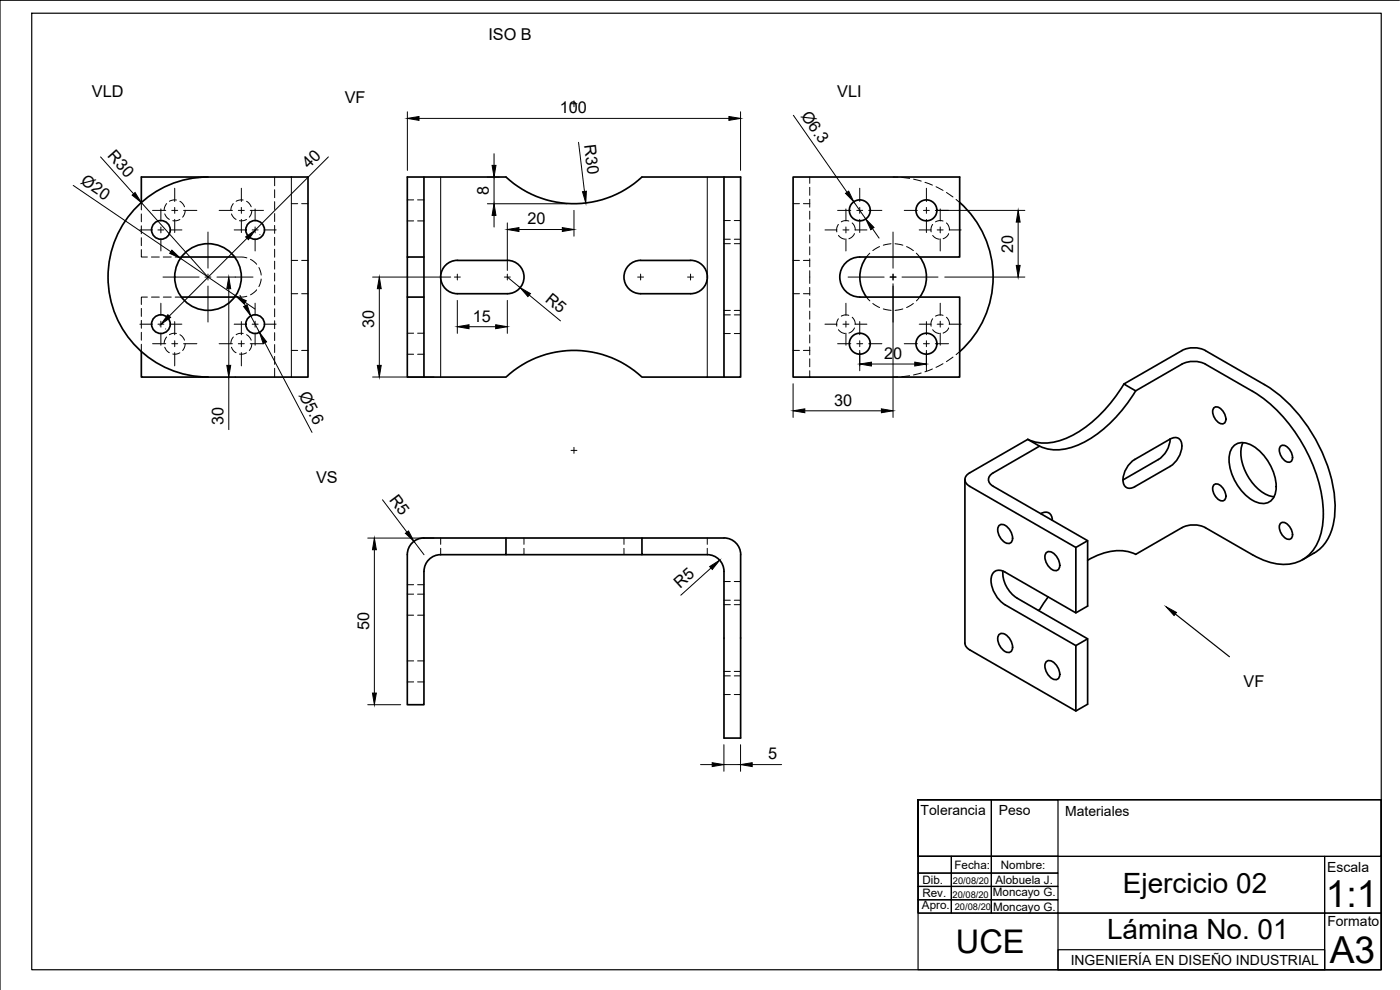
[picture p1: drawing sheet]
<svg xmlns="http://www.w3.org/2000/svg" width="420mm" height="297mm" viewBox="0 0 420 297" stroke-linecap="round" stroke-linejoin="round" font-family="sans-serif">
<!-- layer: Visible -->
<g fill="none" stroke="#000" stroke-width=".51">
<path d="M62.4 53.1a30 30 0 0 0-30 30 30 30 0 0 0 30 30M127.2 53.1v60M217.3 53.1v60h5v-60h-29.6a30 30 0 0 1-40.9 0h-29.6v24M238 53.1h50v24h-30a6 6 0 0 0-6 6 6 6 0 0 0 6 6h30v24h-50zM42.4 60.8v-7.7h50v60h-30M54.4 77.1h16M127.2 77.1h-5v12M133.4 79.9a5 5 0 0 1 3.9-1.8h15a5 5 0 0 1 5 5 5 5 0 0 1-5 5h-15a5 5 0 0 1-4.6-2.9 5 5 0 0 1 .7-5.3zM192.3 78.1h15M192.3 78.1a5 5 0 0 0-5 5 5 5 0 0 0 5 5M207.3 78.1a5 5 0 0 1 5 5 5 5 0 0 1-5 5M260 77.1a10 10 0 0 0 0 12"/>
<path d="M276 77.1a10 10 0 0 1 0 12M288 60.8a30 30 0 0 1 0 44.7M54.4 89.1h16M127.2 89.1h-5v24h5M192.3 88.1h15M42.4 105.5v7.6h20M127.2 113.1h24.6a30 30 0 0 1 40.9 0h24.6M337.3 115.2a38.6 38.6 0 0 1-18.5 16.8 13.4 13.4 0 0 1-10.3-.2M340.8 117.2a38.6 38.6 0 0 1-18.4 16.8 13.4 13.4 0 0 1-10.4-.1M375.9 117.4a47.3 47.3 0 0 1 20.3 28.8 26.5 26.5 0 0 1-.9 16.9 11.2 11.2 0 0 1-14 5.7l-3.5-1.4-1.9-.9M379.5 115.4l-17.7-10.2a7.8 7.8 0 0 0-7.1 0l-17.4 10 3.5 2.1 13.9-8a7.8 7.8 0 0 1 7.1 0l14.1 8.1M379.5 115.4a46.9 46.9 0 0 1 21.2 36.2 16.2 16.2 0 0 1-5.2 13.6l-4.6 2.8"/>
<path d="M351.2 131.7l-10.6 6.2M351.2 131.7a7.8 7.8 0 0 1-3.6 6.2l-10.6 6.1M351.2 131.8a2.16 2.16 0 0 1 2.5-.3 2.16 2.16 0 0 1 1 2.3 7.8 7.8 0 0 1-3.5 6.1l-10.6 6.1a2.16 2.16 0 0 1-2.5 .3 2.16 2.16 0 0 1-1.1-2.3 7.8 7.8 0 0 1 3.6-6.2M364.2 122.5a1.69 1.69 0 0 1 2.6 .6 2.99 2.99 0 0 1 .5 4 3.1 3.1 0 0 1-3.3-3.1zM370 134.1a4.3 4.3 0 0 1 5.9-.3 15.2 15.2 0 0 1 7 13.4 4 4 0 0 1-5.9 3.4 15 15 0 0 1-8.1-13.9l.3-1zM373 132.8a11.8 11.8 0 0 0 2.1 11 10.9 10.9 0 0 0 7.3 5.2M384.2 134a1.69 1.69 0 0 1 2.6 .6 2.99 2.99 0 0 1 .5 4 3.1 3.1 0 0 1-3.3-3zM289.6 143.9v49.1l.2 .8 1.2 1.2 31.9 18.3 3.5-2v-19.6l-21.2-12.3M290.4 142.3l18-10.5 3.6 2.1-13.9 7.9a2.16 2.16 0 0 0-1.4 2.1 2.16 2.16 0 0 0 1.4 2l28.3 16.3-3.5 2.1-31.9-18.4a2.1 2.1 0 0 1-.6-3.6zM299.9 157.6a2.72 2.72 0 0 1 3.5 2l.3 .6a1.88 1.88 0 0 1-1.1 2.9 4.2 4.2 0 0 1-2.9-5.2zM312.4 154.1a2.13 2.13 0 0 1 2.4-.2 2.13 2.13 0 0 1 1 2.2M364.2 145.6a1.69 1.69 0 0 1 2.6 .6 2.99 2.99 0 0 1 .5 4 3.1 3.1 0 0 1-3.3-3z"/>
<path d="M384.2 157.1a1.69 1.69 0 0 1 2.6 .6 2.99 2.99 0 0 1 .5 4 3.1 3.1 0 0 1-3.3-3zM127.2 161.4h65.5M127.2 161.4a5 5 0 0 0-5 5v45h5v-40a5 5 0 0 1 5.1-5h19.5v-5M151.8 166.4h40.9M217.3 161.4h-24.6v5h19.6a5 5 0 0 1 5 5v50.1h5v-55.1M217.3 161.4a5 5 0 0 1 5 5M301 171.3a9.1 9.1 0 0 0 4.2 8.1M301.7 171.7a2.58 2.58 0 0 0-3-.3 2.58 2.58 0 0 0-1.3 2.7 9.4 9.4 0 0 0 4.3 7.4M314.1 165.8a2.72 2.72 0 0 1 3.5 1.9l.2 .7a1.88 1.88 0 0 1-1 2.8 4.2 4.2 0 0 1-3-5.1zM314.6 179.1l-2.6 3.8-.4 .2M322.9 164.3v19.6M326.4 162.2v19.6l-3.5 2.1-21.3-12.2"/>
<path d="M375.9 166.5l-14.1-8.2a7.8 7.8 0 0 0-7.1 0l-13.9 8a14.3 14.3 0 0 0-13 1.1l-1.4 .7M299.9 190.3a2.72 2.72 0 0 1 3.5 2l.3 .6a1.88 1.88 0 0 1-1.1 2.9 4.2 4.2 0 0 1-2.9-5.2zM301.6 181.5l21.3 12.2M314.1 198.5a2.72 2.72 0 0 1 3.5 1.9l.2 .7a1.88 1.88 0 0 1-1 2.8 4.2 4.2 0 0 1-3-5.1zM326.4 191.7l-3.5 2v19.6"/>
<circle cx="48.3" cy="69" r="2.8"/>
<circle cx="76.6" cy="69" r="2.8"/>
<circle cx="258" cy="63.1" r="3.1"/>
<circle cx="278" cy="63.1" r="3.1"/>
<circle cx="48.3" cy="97.3" r="2.8"/>
<circle cx="62.4" cy="83.1" r="10"/>
<circle cx="76.6" cy="97.3" r="2.8"/>
<circle cx="258" cy="103.1" r="3.1"/>
<circle cx="278" cy="103.1" r="3.1"/>
</g>
<!-- layer: Visible Narrow -->
<path d="M87.4 53.1v60M132.2 53.1v60M212.3 53.1v60" fill="none" stroke="#000" stroke-width=".3"/>
<!-- layer: Hidden -->
<g fill="none" stroke="#000" stroke-width=".3">
<path d="M122.2 60h1.9M125.3 60h1.9M243 53.1v1.9M243 56.2v2.4M243 59.8v2.4M268 53.1l1.5 .1M270.6 53.2l2.4 .3M274.2 53.7l2.3 .6M277.6 54.7l2.2 .8M280.9 56l2.1 1.1M284 57.7l2 1.4M286.9 59.8l1.1 1"/>
<path d="M42.4 74.9v2.2h1.8M42.4 60.8v2.2M42.4 64.2v2.4M42.4 67.8v2.3M42.4 71.3v2.4M45.4 77.1h2.4M49 77.1h2.4M49.4 64.2l.5 .8 .9 .8M50 61.1l-.6 1-.1 1M52.6 77.1h1.8M53 60h-1l-1.2 .4M54 65.9l-1 .3h-1.1"/>
<path d="M54 60.4l.8 .6 .6 1M55.6 63.1l-.3 1.3-.5 .8M69.5 64.2l.4 .8 .9 .8M70 61.1l-.6 1-.1 1M70.4 77.1l3.7 .3M73 60h-.9l-1.2 .4M74 65.9l-1 .3h-1.1M74 60.4l.8 .6 .6 1M75.2 77.8l1.8 1.5M75.6 63.1l-.3 1.3-.5 .8M87.4 78.1h1.9M87.4 61.1h1.9"/>
<path d="M90.5 78.1h1.9M90.5 61.1h1.9M122.2 66.3h1.9M125.3 66.3h1.9M217.3 73.1h1.9M217.3 66.2h1.9M217.3 71.8h1.9M220.4 73.1h1.9M220.4 66.2h1.9M220.4 71.8h1.9M238 78.1h1.9M238 61.1h1.9"/>
<path d="M241.1 78.1h1.9M241.1 61.1h1.9M243 63.4v2.4M243 66.9v2.4M243 70.5v2.4M243 74.1v2.4M243 77.6v2.4M251.6 67.3l-.4 1-.1 1.3M251.6 70.6l1 .9 1 .3M254.7 66.3l-1.2-.1-1 .4M255.8 66.9l.5 .7 .4 1.4M256.4 70.1l-.7 1-.9 .5"/>
<path d="M261 76l-1 1.1M264 74l-2.1 1.2M267.4 73.1l-2.3 .5M268.6 73.1l2.4 .5M272.1 74l2 1.2M275 76l1 1.1M279.9 67.3l-.4 1-.1 1.3M279.9 70.6l1 .9 1 .3M283 66.3l-1.2-.1-1 .4M284 66.9l.6 .7 .4 1.4M284.7 70.1l-.7 1-1 .5M42.4 92.5v2.4"/>
<path d="M42.4 96.1v2.4M42.4 99.7v2.4M44.2 89.1h-1.8v2.3M45.4 89.1h2.4M49 89.1h2.4M52.6 89.1h1.8M74.1 88.9l-3.7 .2M77 87l-1.8 1.5M77.7 80.3l.7 2.2M78.4 83.7l-.7 2.3M87.4 88.1h1.9M90.5 88.1h1.9"/>
<path d="M122.2 100h1.9M125.3 100h1.9M217.3 93.1h1.9M217.3 94.5h1.9M220.4 93.1h1.9M220.4 94.5h1.9M238 88.1h1.9M241.1 88.1h1.9M243 81.2v3.8M243 86.2v2.4M243 89.8v2.4M243 93.4v2.3"/>
<path d="M243 97v2.3M251.6 95.6l-.4 1-.1 1.3M251.6 98.9l1 .9 1 .3M254.7 94.6l-1.2-.1-1 .4M255.8 95.2l.7 1.1 .2 1M256.4 98.4l-.7 1-.9 .5M260 89.1l1 1.2M261.9 91.1l2.1 1.2M265.1 92.7l2.3 .4M271 92.7l-2.4 .4M274.1 91.1l-2 1.2M276 89.1l-1 1.2"/>
<path d="M279.9 95.6l-.4 1-.1 1.3M279.9 98.9l1 .9 1 .3M283 94.6l-1.2-.1-1 .4M284 95.2l.8 1.1 .2 1M284.7 98.4l-.7 1-1 .5M42.4 103.3v2.2M49.4 104.2l.5 .8 .9 .8M50 101.1l-.6 1-.1 1M53 100h-1l-1.2 .4M54 105.9l-1 .3h-1.1M54 100.4l.8 .7 .6 1M55.6 103.2l-.3 1.2-.5 .8"/>
<path d="M69.5 104.2l.4 .8 .9 .8M70 101.1l-.6 1-.1 1M73 100h-.9l-1.2 .4M74 105.9l-1 .3h-1.1M74 100.4l.8 .7 .6 1M75.6 103.2l-.3 1.2-.5 .8M87.4 105.1h1.9M90.5 105.1h1.9M122.2 106.3h1.9M125.3 106.3h1.9M217.3 100.1h1.9M220.4 100.1h1.9"/>
<path d="M238 105.1h1.9M241.1 105.1h1.9M243 100.5v2.4M243 104.1v2.4M243 107.7v2.4M243 111.2v1.9M269.4 113.1h-1.4M273 112.7l-2.4 .3M276.5 111.9l-2.3 .6M279.8 110.7l-2.2 .9M283 109.1l-2.1 1.1M286 107.2l-2 1.3"/>
<path d="M288 105.5l-1.1 .9M122.2 178.3h1.9M122.2 175.4h1.9M125.3 178.3h1.9M125.3 175.4h1.9M132.2 161.4v1.9M132.2 164.5v1.9M157.2 161.4v1.9M157.2 164.5v1.9M187.3 161.4v1.9M187.3 164.5v1.9M212.3 161.4v1.9"/>
<path d="M212.3 164.5v1.9M217.3 174.5h1.9M220.4 174.5h1.9M122.2 184.6h1.9M122.2 198.3h1.9M125.3 184.6h1.9M125.3 198.3h1.9M217.3 181.4h1.9M217.3 180.1h1.9M220.4 181.4h1.9M220.4 180.1h1.9M122.2 204.6h1.9"/>
<path d="M125.3 204.6h1.9M217.3 201.5h1.9M217.3 202.8h1.9M217.3 208.4h1.9M220.4 201.5h1.9M220.4 202.8h1.9M220.4 208.4h1.9"/>
</g>
<!-- layer: Hidden Narrow -->
<g fill="none" stroke="#000" stroke-width=".3">
<path d="M82.4 53.1v2.6M82.4 56.9v2.4M82.4 60.5v2.4M82.4 64.1v2.3M82.4 67.6v2.4M82.4 71.2v2.4M82.4 74.8v2.4M82.4 78.4v2.3M82.4 81.9v2.4M82.4 85.5v2.4M82.4 89.1v2.4M82.4 92.7v2.3"/>
<path d="M82.4 96.2v2.4M82.4 99.8v2.4M82.4 103.4v2.4M82.4 106.9v2.4M82.4 110.5v2.6"/>
</g>
<!-- layer: Dimensions -->
<g fill="none" stroke="#000" stroke-width=".3">
<path d="M122.3 33.5v17.6M125.8 35.5h93M222.2 33.5v17.6M238.1 34.6l16.1 23.1M22 55.6l29.3 19.9M30.2 47.1l9.9 11.1M98.6 47.1l-22 21.9M146.3 53.1h3.6M148.3 46.1v3.5M148.3 53.1v8M173.6 42.7l1.8 14.8M42.4 60.8l20 22.3"/>
<path d="M54.2 77.5l16.5 11.3M74.1 71.5l-23.3 23.3M78 70.4h.1M146.3 61.1h23.9M148.3 64.6v3.5M152.3 66.9v14.2M155.7 68.9h13.1M172.3 63.1v7.8M256.2 60.5l3.6 5.2M261.8 68.6l2 2.8M280.9 63.1h26.7M305.6 66.6v13"/>
<path d="M49.7 98.7h.1M68.7 86.6v23M70.6 83.1h.1M72 88.6l1.6 3.1M73.6 90.7l2.9 2M75.3 94.8l2.6 4.9M111.8 83.1h23.5M113.8 86.6v23M137.2 90.1v9.9M140.8 98h8M152.3 83.1l3.8 3.2M152.3 90.1v9.9"/>
<path d="M158.8 88.5l9.4 7.8M268 85.1v40.2M283.5 83.1h24.1M68.7 113.1v15.8M70.6 113.1h.1M79.5 102.9l14.1 26.8M111.8 113.1h18.5M238 115.1v10.2M258 105.1v6.1M261.5 109.2h13M278 105.1v6.1M241.5 123.3h23"/>
<path d="M114.8 150l7.3 9.7M110.4 161.4h19.9M112.4 164.9v43M124.2 162.5l3.1 3.9M213.4 170.4l-9.1 8.2M110.4 211.4h9.8M210.2 229.4h3.5M217.3 223.4v8M217.3 229.4h4.9M222.2 223.4v8M225.7 229.4h8.9"/>
</g>
<g fill="#000" stroke="#000" stroke-width=".3">
<path d="M122.3 35.5l3.5-.5v1.1zM218.8 35l3.4 .5-3.4 .6zM39.7 58.6l.8-.8 1.9 3zM147.7 49.6h1.1l-.5 3.5zM174.8 57.5l1.2-.1-.2 3.5zM253.7 58l1-.7 1.5 3.2zM51.6 75.1l2.6 2.4-3.3-1.5zM73.7 71.1l2.9-2.1-2.1 2.9zM148.3 61.1l.5 3.5h-1.1zM152.3 68.9l3.4-.6v1.2zM168.8 68.3l3.5 .6-3.5 .6zM259.8 65.7l2.5 2.5-1 .7z"/>
<path d="M305 79.6h1.2l-.6 3.5zM305.6 63.1l.6 3.5h-1.2zM50.4 94.4l.8 .8-2.9 2.1zM68.7 83.1l.5 3.5h-1.1zM70.7 88.8l3.2 1.4-.6 1zM73.1 92l1-.6 1.2 3.4zM113.8 83.1l.6 3.5h-1.2zM137.2 98l3.6-.6v1.2zM148.8 97.4l3.5 .6-3.5 .6zM156.1 86.3l3.1 1.8-.8 .9zM68.1 109.6h1.1l-.5 3.5zM77.9 99.7l2.1 2.9-1 .5z"/>
<path d="M113.2 109.6h1.2l-.6 3.5zM258 109.2l3.5-.5v1.1zM274.5 108.7l3.5 .5-3.5 .6zM238 123.3l3.5-.6v1.1zM264.5 122.7l3.5 .6-3.5 .5zM121.7 160l.9-.7 1.6 3.2zM112.4 161.4l.5 3.5h-1.1zM213 170l3-1.9-2.2 2.8zM111.8 207.9h1.1l-.5 3.5zM213.7 228.8l3.6 .6-3.6 .6zM222.2 229.4l3.5-.6v1.2z"/>
</g>
<!-- layer: Center Lines -->
<g fill="none" stroke="#000" stroke-width=".3">
<path d="M171.4 31.1h1.7M172.3 30.2v1.8M52.4 56.5v4M72.4 56.5v4M258 56.5v4M278 56.5v4M42 69h3.6M45.8 63.1h3.9M47.4 69h1.8M48.3 62.7v3.6M48.3 68.1v1.8M48.3 71.7v3.6"/>
<path d="M51 69h3.6M51.5 63.1h1.8M52.4 62.2v1.8M52.4 65.8v4M55.1 63.1h4M62.4 69.6v10.9M65.8 63.1h3.9M70.3 69h3.6M71.5 63.1h1.8M72.4 62.2v1.8M72.4 65.8v4M75.1 63.1h4"/>
<path d="M75.7 69h1.8M76.6 62.7v3.6M76.6 68.1v1.8M76.6 71.7v3.6M79.2 69h3.7M247.6 69h3.6M251.4 63.1h3.9M253 69h1.8M253.9 62.7v3.6M253.9 68.1v1.8M253.9 71.7v3.6M256.6 69h3.6"/>
<path d="M257.1 63.1h1.8M258 62.2v1.8M258 65.8v4M260.7 63.1h4M268 69.6v10.9M271.4 63.1h3.9M275.9 69h3.6M277.1 63.1h1.8M278 62.2v1.8M278 65.8v4M280.7 63.1h4M281.3 69h1.8"/>
<path d="M282.2 62.7v3.6M282.2 68.1v1.8M282.2 71.7v3.6M284.8 69h3.7M42 97.3h3.6M47.4 97.3h1.8M48.3 91v3.6M48.3 96.4v1.8M48.3 100v3.6M48.9 83.1h10.9M51 97.3h3.6M52.4 96.5v3.9"/>
<path d="M61.5 83.1h1.8M62.4 82.2v1.8M62.4 85.8v10.8M65.1 83.1h10.8M70.3 97.3h3.6M72.4 96.5v3.9M75.7 97.3h1.8M76.6 91v3.6M76.6 96.4v1.8M76.6 100v3.6M79.2 97.3h3.7M136.4 83.1h1.8"/>
<path d="M137.2 82.2v1.8M151.4 83.1h1.7M152.3 82.2v1.8M191.4 83.1h1.7M192.3 82.2v1.8M206.4 83.1h1.8M207.2 82.2v1.8M247.6 97.3h3.6M253 97.3h1.8M253.9 91v3.6M253.9 96.4v1.8M253.9 100v3.6"/>
<path d="M254.5 83.1h10.8M256.6 97.3h3.6M258 96.5v3.9M267.1 83.1h1.8M268 82.2v1.8M268 85.8v10.8M270.7 83.1h10.8M275.9 97.3h3.6M278 96.5v3.9M281.3 97.3h1.8M282.2 91v3.6M282.2 96.4v1.8"/>
<path d="M282.2 100v3.6M284.8 97.3h3.7M45.8 103.1h3.9M51.5 103.1h1.8M52.4 102.2v1.8M52.4 105.8v4M55.1 103.1h4M65.8 103.1h3.9M71.5 103.1h1.8M72.4 102.2v1.8M72.4 105.8v4M75.1 103.1h4"/>
<path d="M251.4 103.1h3.9M257.1 103.1h1.8M258 102.2v1.8M258 105.8v4M260.7 103.1h4M271.4 103.1h3.9M277.1 103.1h1.8M278 102.2v1.8M278 105.8v4M280.7 103.1h4M171.4 135.1h1.7M172.3 134.2v1.8"/>
</g>
<!-- layer: Sketch1 -->
<g fill="none" stroke="#000" stroke-width=".36">
<path d="M9.5 4h405v287h-405zM420 .1h-420v296.9M352.7 184.2l16.3 12.8M275.5 240v16.9h139v-16.9h-139h139v51h-139zM275.5 240h22v16.9h-22zM297.5 240h20v16.9h-20zM275.5 256.9h122v17.1h-122zM275.5 256.9h10v5.1h-10zM285.5 256.9h12v5.1h-12zM297.5 256.9h20v5.1h-20zM397.5 256.9h17v17.1h-17zM275.5 262h10v4h-10z"/>
<path d="M275.5 266h10v4h-10zM275.5 270h10v4h-10zM285.5 262h12v4h-12zM285.5 266h12v4h-12zM285.5 270h12v4h-12zM297.5 262h20v4h-20zM297.5 266h20v4h-20zM297.5 270h20v4h-20zM317.5 274h80v17h-80zM397.5 274h17v17h-17zM317.5 285h80v6h-80z"/>
</g>
<path d="M350 182.1l3.1 1.7-.7 .9z" fill="#000" stroke="#000" stroke-width=".3"/>
<g font-size="11.2">
<text x="397.9" y="272">1:1</text>
<text x="399.1" y="289">A3</text>
</g>
<text font-size="9.8" x="286.9" y="285.9">UCE</text>
<g font-size="8.4">
<text x="337" y="267.9">Ejercicio 02</text>
<text x="332.2" y="281.7">Lámina No. 01</text>
</g>
<g font-size="4.9">
<text x="146.6" y="11.9">ISO B</text>
<text x="27.6" y="29">VLD</text>
<text x="251.3" y="29">VLI</text>
<text x="103.4" y="31">VF</text>
<text x="168" y="34">100</text>
<text x="240.2" y="34.7" transform="rotate(55 240.2 34.7)">Ø6.3</text>
<text x="32.1" y="46.9" transform="rotate(48 32.1 46.9)">R30</text>
<text x="175.3" y="43.6" transform="rotate(83 175.3 43.6)">R30</text>
<text x="92.7" y="50.7" transform="rotate(-45 92.7 50.7)">40</text>
<text x="24" y="55" transform="rotate(34 24 55)">Ø20</text>
<text x="146.7" y="58.5" transform="rotate(-90 146.7 58.5)">8</text>
<text x="158.3" y="67.3">20</text>
<text x="304" y="75.8" transform="rotate(-90 304 75.8)">20</text>
<text x="163.4" y="90.3" transform="rotate(40 163.4 90.3)">R5</text>
<text x="112.3" y="98.6" transform="rotate(-90 112.3 98.6)">30</text>
<text x="141.9" y="96.5">15</text>
<text x="265.3" y="107.7">20</text>
<text x="89.6" y="118.5" transform="rotate(62 89.6 118.5)">Ø5.6</text>
<text x="250.3" y="121.7">30</text>
<text x="67.1" y="127.6" transform="rotate(-90 67.1 127.6)">30</text>
<text x="94.9" y="144.9">VS</text>
<text x="116.7" y="149.9" transform="rotate(53 116.7 149.9)">R5</text>
<text x="204.1" y="176.7" transform="rotate(-42 204.1 176.7)">R5</text>
<text x="110.8" y="189.2" transform="rotate(-90 110.8 189.2)">50</text>
<text x="373.2" y="206">VF</text>
<text x="230.5" y="227.9">5</text>
</g>
<g font-size="4.2">
<text x="276.3" y="244.4">Tolerancia</text>
<text x="299.7" y="244.5">Peso</text>
<text x="319.7" y="244.8">Materiales</text>
<text x="398.3" y="261.7">Escala</text>
<text x="398.4" y="277.9">Formato</text>
<text x="321.3" y="289.5">INGENIERÍA EN DISEÑO INDUSTRIAL</text>
</g>
<g font-size="3.5">
<text x="286.4" y="260.8">Fecha:</text>
<text x="300.4" y="260.7">Nombre:</text>
<text x="276.8" y="269.2">Rev.</text>
<text x="276.8" y="265.2">Dib.</text>
<text x="298" y="268.9">Moncayo G.</text>
<text x="298.7" y="265.1">Alobuela J.</text>
<text x="276.7" y="272.6">Apro.</text>
<text x="298" y="273.5">Moncayo G.</text>
</g>
<g font-size="2.8">
<text x="285.9" y="269.3">20/08/20</text>
<text x="286" y="265.2">20/08/20</text>
<text x="286.6" y="273">20/08/20</text>
</g>
</svg>
